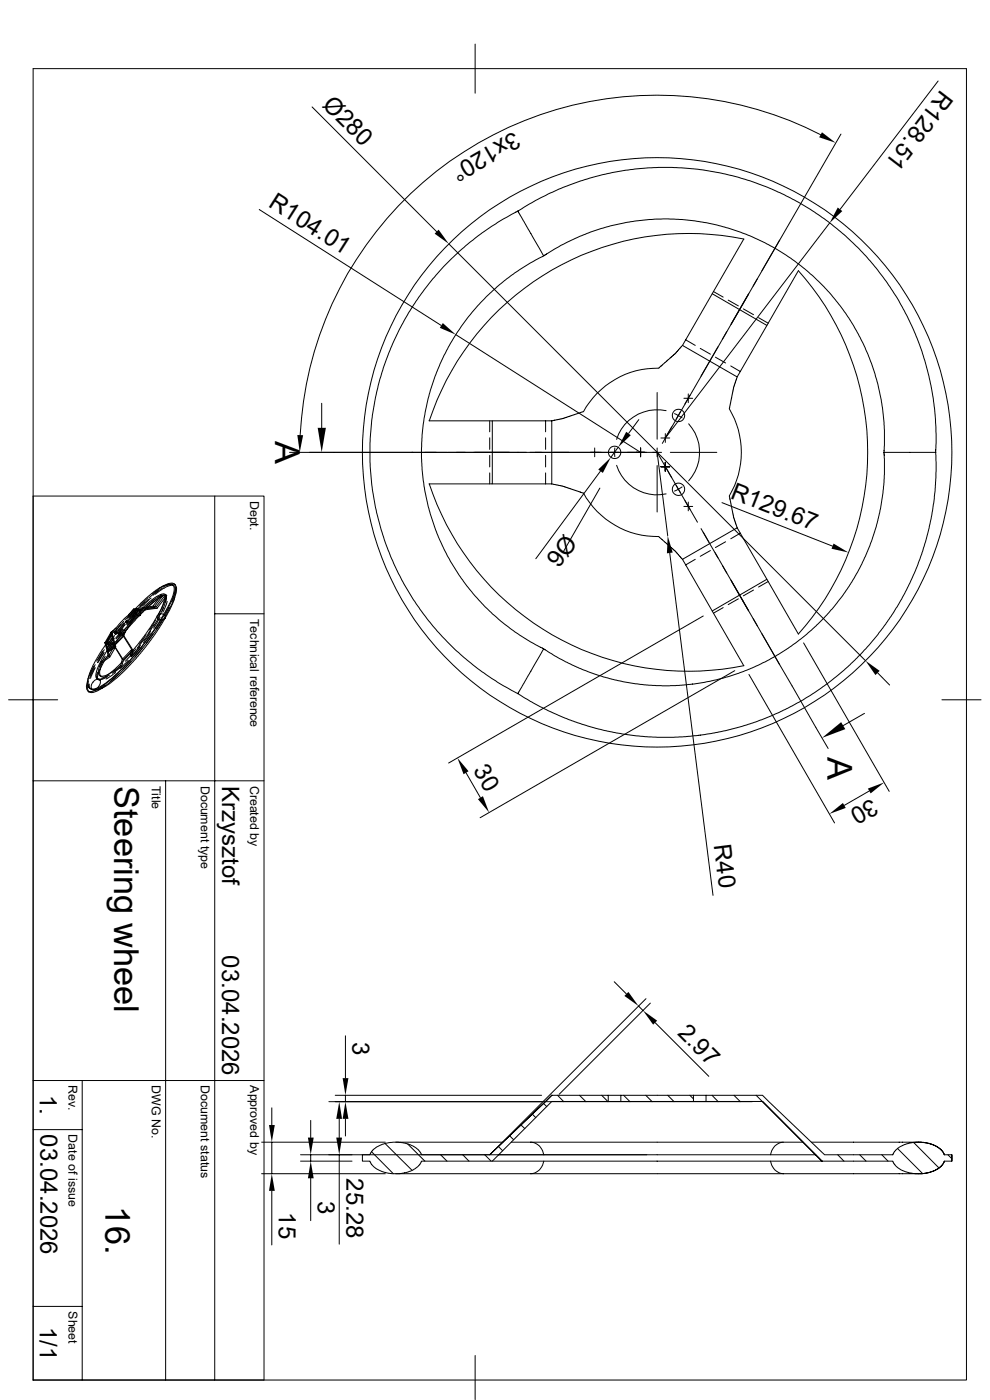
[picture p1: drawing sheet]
<svg xmlns="http://www.w3.org/2000/svg" width="210mm" height="297mm" viewBox="0 0 210 297" stroke-linecap="round" stroke-linejoin="round" font-family="sans-serif">
<g fill="none" stroke="#000" stroke-width=".21">
<path d="M7 14.6h198v278.2h-198zM100.8 9.4v10.4M199 17.2l-20.8 27.2M66.2 22.7l26.4 26.4M174.1 28.6a75.8 75.8 0 0 0-110.4 63.7M178.4 28.4l-37.9 65.7M55 44.4l38.6 24.6M95.2 51.7l88.4 88.5M109.9 44.8l-5.2 3a57.4 57.4 0 0 0 5.2 99.4M109.9 44.8l5.5 9.5 5.1-3 2.5-1.2 4.6-1.6 5.4-1.3 6-.7 5.7 .1 2.7 .3 4.7 .9 6.2 1.9 4 1.8 2.5 1.4 4.6 3.1 4.3 3.7 2.2 2.3 2.3 2.8 2.9 4.3 2.4 4.6 2.1 5.7 1.3 5.4 .6 4.8 .1 11.1-.3 3.8-.5 3.5-.9 3.7-1 3.2-1.3 3-2.9 5.5-2 3-2.2 2.8-4.4 4.5-4.9 3.8-2.6 1.6-3.9 2.1-3 1.3-3.1 1-3.9 1-2.4 .4-6.3 .6-4.3-.1-2.8-.3-2.8-.5-4-1-3.4-1.1-3.3-1.4-2.7-1.4-3.3-2M109.9 44.8l.4-.3a57.4 57.4 0 0 1 88.2 51.5M115.4 54.3l-5.2 2.9-4.2 3.2-2.7 2.4-1.9 2-3.5 4.4-3.2 5.1-2.4 5.5-1 3.1-.7 2.7-.6 3.2-.5 3.5-.1 2.9 .1 4.4 .5 3.6 .8 4.3 1.9 5.7 2.8 5.8 3.6 5.3 2.5 3.1 2.9 2.9 4.7 3.7 3.4 2.2 2.8 1.5-5.5 9.5"/>
<path d="M157.8 50.7l-6.7 11.6 11.6 6.7 6.7-11.6M157.8 50.7a57.9 57.9 0 0 0-66.7 38.6M169.4 57.4a57.9 57.9 0 0 1 0 77.1M176 47.3l-34.9 45.6M96.7 71l39.2 25M144.8 73.3l-1.7 1.8-3.3 2.9a18.4 18.4 0 0 0-16.1 9.3l-4.3 1.5-2.3 .5M145.5 72.1l2 1.2M148.5 73.9l2.2 1.2M151.1 62.3l-6.3 11M151.3 61.8l2.1 1.2M151.8 75.8l2.1 1.2M152.3 73.6l-3.6 6.2"/>
<path d="M154.5 63.7l2.1 1.2M155 77.6l2.1 1.2M156.4 80l-.8 2.2-.9 4.4a18.7 18.7 0 0 1 0 18.8l.9 4.4 .8 2.2M157.7 65.5l2.2 1.3M158.8 62.3l-3.7 6.5M160.9 67.4l2.1 1.2M162.7 69l-6.3 11-11.6-6.7M61.4 96h75.8M68.2 85.6v5.2M91 89.3h13.4v13.4h-13.4M103.9 89.3v2.3M103.9 92.9v2.4"/>
<path d="M103.9 96.6v2.5M104.4 89.3h12.7v13.4M115.7 89.3v2.3M115.7 92.9v2.4M115.7 96.6v2.5M126.2 95v1.9M127.4 99.9l-13.7 18.6M130.4 95v1.9M130.8 98.7a9 9 0 0 0 10.5 6.1M131.1 94.9l-1.5 2.1M134.2 96h5.2l2.6 4.5M135.5 89l-2.2 2.9"/>
<path d="M135.9 95v1.9M138.5 96h1.8M139.4 96l2.2 17.7M139.4 83.3v9.9M139.4 95v1.9M139.4 98.8v9.8M140.2 92.9h1.9M141.1 92v1.9M141.1 98.1v1.8M141.3 87.1a9 9 0 0 0-10.5 6.1M141.4 99.4l6.6 11.4M142.1 99h-1.9"/>
<path d="M142.2 96h9.9M142.5 90.6l-1.1 1.9M143.1 87.8l1.6 .8M144.4 87.3l-1 1.6M145.1 84.5h1.8M146 83.6v1.8M146.1 89.9a9.1 9.1 0 0 1 0 12.1M146.4 83.8l-1.1 1.9M187.5 96h11M198.5 96l.1 4-.2 4.1-.6 4.3-.7 3.6-1.4 4.9-1 2.8-2.8 6.2-1.6 2.9-2.4 3.6-1.6 2.2-3.8 4.3-2.7 2.6-3.6 3-5.8 4-5.1 2.6-3.7 1.6-4.2 1.4-3.5 .9-4.3 .8-3.3 .4-3.4 .2h-3.5l-4.3-.3-4.4-.6-3.7-.8-3.6-1.1-3.5-1.2-3.5-1.6-3.9-2-2.6-1.6M7 105.2h49v187.6h-49M45.6 105.2v187.6"/>
<path d="M91.1 102.7a57.9 57.9 0 0 0 66.7 38.5M103.9 100.3v2.4M104.4 102.7h12.7M115.7 100.3v2.4M117.1 102.7l2.3 .4 4.3 1.5a18.5 18.5 0 0 0 16.1 9.3l3.3 2.9 1.7 1.9M127.3 103.5l-7.8 13.6M142.1 117.3l9.2 72.6M144.7 103.3l-1.6 .9M145.1 107.4h1.8M146 106.5v1.9M147.5 118.7l-2 1.1M148.7 112.1l10 17.3"/>
<path d="M149.2 112.9l1.2 2.2M150.7 116.8l-2.2 1.2M153.2 106.6l23.4 9.3M153.9 114.9l-2.1 1.3M156.4 112l-11.6 6.7 6.3 10.9M156.4 112l6.3 10.9M157.1 113.1l-2.1 1.2M21.8 138.1l-1.3 2.2M22 138.5l-1.3 2.1M22.1 138.4l-1.3 2.1M22.1 137.8l-1.3 2.2M22.3 136.4h.1"/>
<path d="M22.3 136.4l.1 .3M22.3 136.4l.2 .2M22.3 139.2l-1.1 2.2M22.4 136.7l.6 2.6M22.5 136.6l.6-.3 .1 .6-.3-.2M22.5 136.6l.8 2.8M22.5 136.6h.1M22.7 138.1l.3 .2M22.9 138.9l-1.8 3.4-.4 1.1v.6M22.9 136.1v.4l.1 .2 .9-.4M23 139.3l-1.5 1M23 138.3l1.6-1.1-1.3 2.2-1.6 1.1"/>
<path d="M23.1 136.3l-.3-.2-.5 .3M23.5 134.2l.3 .2-1.3 2.2M23.5 134.2l.1 .3-1.2 2.2M23.5 134.2l.3 .2M23.5 134.2h.1M23.5 134.2l-1.2 2.2M23.6 134.5l.7 2.5M23.8 134.4l.8 2.8M23.8 137.2l-.8 1.1M23.8 136.4l-2.2 3.4-.8 1.7-.5 1.7 .1 .5 .3 .4M23.9 136.5l-1.2 1.6 1.6-1.1M23.9 134.7l-2.3 3.2-2.4 4.4-.6 2.3v.7l.2 .5"/>
<path d="M24 135.1l-1.5 2M24 136.6h.2v.3M24 136.6l-.5 .3-.3-.1M24 136.7l.2 .2M24 136.7h.1M24.1 136.5l-.2-.1 .1 .3M24.1 135.4l-1.5 2.1M24.2 137l1.8 2.9M24.2 136.9l2 3.1M24.3 137l-1.3 2.3M24.3 135.4l-1.5 2M24.3 134.4l.2 .2"/>
<path d="M24.3 134.8l-1.5 2M24.4 136.1l-1.4 2.1M24.4 134.1l.2-.2-.3 .5zM24.7 133.9l.2 .2M24.8 133.5l-.3-.2-1 .9M24.8 134.2l.1-.1-.1 .2-.3 .3zM25.1 135.9l-1.5 2M25.1 134.6l.3 .2M25.3 134.3l.2-.2-.4 .4zM25.5 134.1l.2 .2M25.6 132.4l-1.8 2M25.6 134.3h.1v.2l-.3 .3z"/>
<path d="M26 139.9l-.4 1.3M26 134.7l.2 .3-2 2-.2-.3zM26.1 133.4l-1.5 2M26.1 134.2l-1.5 2M26.2 135l1.7 2.8M26.2 133.6l-1.6 2M26.2 131.8l-1.5 1.9M26.2 134.8l-2 2.1-.2-.2M26.2 134.8l2 3.1M26.3 132.2l-1.6 1.9M26.4 132.5l-1.6 2M26.6 132.5l-1.6 1.9"/>
<path d="M26.6 132l.2 .2M26.7 132l-1.6 1.9M26.7 133.2l-1.6 1.9M26.7 133.9l-.3-.2-.3 .7-.1 .3 .2 .1M26.7 133.9l-.5 .9M26.8 131.7l.2-.2-.4 .5zM27 131.5l.2 .2M27.1 131.8l.2-.1-.5 .5zM27.3 130.5l-1 .8-1.7 2M27.6 139.1l.3 .2M27.8 132.2l-.9 1.1M27.9 137.8l-.3 1.3"/>
<path d="M27.9 137.8l-1.9 2.1M28.2 130.6l-.6 1.4-1.2 1.7M28.2 130.6l.2 .2M28.2 137.9l-2 2.1-.3 1.4-1.6 1.2M28.2 137.9l-.3 1.4M28.3 138.5l-1.7 1.8M28.3 129.2l-1 1.2 .2 .2M28.3 129.2h.1M28.3 129.2h.4l.8 .1zM28.3 129.2l.3 .2M28.4 130.8l-1.5 1.7M28.4 130.8l-.5 1.3-1.2 1.8"/>
<path d="M28.6 129.4l-1.1 1.2-1 .9M28.6 129.4l.3 .9M28.6 129.4l.7 .2M28.7 129.4l-1.6 1.8M28.8 137.7l-1.2 1.4M28.9 129.7l-1.7 1.9M28.9 130.3l-.5 .5M29 129.4l-.8 1.2M29 129.4l.3 .2zM29.2 130.5l.9-1-3.1 3.2M29.2 129.2l-1.7 1.8M29.2 129.2a.33 .33 0 0 0-.6 .1v.1"/>
<path d="M29.3 129.6l-.9 1.2M29.7 130.5l.1-.4-.4-.7-2 2.2M29.7 130.5l-.2 .1a.49 .49 0 0 0-.8 .3l-1.2 1.4M29.7 137.3l-1.6 1.9M29.7 130.5l-3.9 4.4M29.8 136.9l-1.9 2.4M30 129.2l-1.4 .2M30.2 137.5l-1.5 1.9M30.6 129.5l-2.8 2.7M30.6 135.6l-1.5 1.9M30.7 128.9l-.6 .6M30.7 127.6l-1.5 1.6"/>
<path d="M31 134.7l-1.5 2M31.2 128.8l-.6 .6M31.4 126.8l-1.8 1.7M31.5 127.1l-1.8 1.7M31.9 134.3l-1.5 2M32 133.9l-1.5 2M32 126.9l-1.8 1.7M32.4 128.6l-3.7 .6M32.5 134.5l-1.5 1.9M32.6 128.9l-1.4 .2M32.7 132.5l-1.4 2.1M33 127.1l-2 1.6"/>
<path d="M33 131.5l-1.3 2.1M33.1 128.7l-3.6 .6M33.3 129l-4 .6M33.4 130.6h.1M33.4 131.2v.2M33.6 125.2l-1.9 1.6M33.7 131.4l-1.1 1.9M33.7 130.4l-.3 .3M33.7 131.4h.1M33.8 126.8l-2.6 2M33.8 126.8l-1.8 1.4-2.3 2.3M33.8 126.8l.7-.4-1.9 2.5 .7 .1"/>
<path d="M33.9 130.6l-1.3 2.2M34 131l-.3 .4M34.2 126.2l.3 .2M34.2 126.2l-1.8 2.4 .7 .1 1.9-2.3 .2 .2M34.2 126.2a14.7 14.7 0 0 0-3.5 2.7M34.4 128.8l-.8 1.6 .5-.2 .6 .1M34.4 124.8l-1.9 1.5M34.5 131.3l-1.3 2.1M34.7 128.9l-1.2 2.3-.2-.2 .1-.4-2.8 4.4-3.5 4.2-2.5 2.6-1.6 1.3-1.3 .8-.7 .2M34.7 130.3l-3 4.7-2.8 3.6-2.6 2.8-2.5 2.4-2.1 1.6-1.4 .7h-.9M34.8 124.2l-2.5 1.8M34.8 124.3l.9-.5a1.04 1.04 0 0 1 1.2 .1 1.04 1.04 0 0 1 .3 1.3 28 28 0 0 1-5.1 9.3l-3 3.8a34.5 34.5 0 0 1-8.9 8.2 1.08 1.08 0 0 1-1.8-.5l-.1-.4 .4-1.6"/>
<path d="M34.9 126.4l-.1 1-.4 1.4M35 131.1l-.2 .2a.97 .97 0 0 1-1.1 .1M35 131.1l-1.7 2.9-2 2.7-4 4.7-2.1 2.1-2.3 1.8-1.6 .9-1.2 .2M35 131.1h.1M35.2 126.2l-.4-.2h-.5l-1.2 .6-2.1 1.6-2.1 2.1M35.2 126.2l.1 .8-.2 .8M35.2 126.2l-.5 .1-.9 .5M35.2 126.2v.7l-.3 .9-1.5 2.8M35.2 126.6l-.3 1.7-.5 1.2M35.2 126.6l-1.9 2.4M35.4 126.4l-.7-.2-1.1 .5M35.5 127.6l-1 2.3"/>
<path d="M35.9 128.8l-.6 1.1a.92 .92 0 0 0-.2 1.1l-.1 .1M36.5 124h-.8l-.6 .1-2.5 1.5-2.7 2.3-2.8 3M36.5 124h-.6l-1.4 .6M36.5 124l.2 .2 .3 .5-.2 1.2-.7 1.9-1.4 2.5M36.8 124.2h-.6l-.8 .2-1 .6-1.4 1.1M36.9 123.8l.3 .2a1.61 1.61 0 0 0-1.7 .2M37 124.5l.3 .7-.1 1M37.1 126.6l-.8 2.2-1.3 2.3M37.2 124.1a2.19 2.19 0 0 1 0 2.3 48 48 0 0 1-9.9 14.5 24.6 24.6 0 0 1-7.1 5.9 1.26 1.26 0 0 1-1.3 0M37.2 125.3l-.3 1.3-.5 1.1M45.6 130.2h10.4M149.2 130.7l-54 31.2"/>
<path d="M153.4 128.9l-2.1 1.2M155.1 123.1l3.7 6.5M156.6 127l-2.1 1.3M157.6 127.5l18.1 31.3M159.8 131.2l.9 1.6M159.9 125.2l-2.2 1.2M161.6 134.5l3.8 6.5M163 123.4l-2.1 1.1M169.4 134.5l-6.7-11.6-11.6 6.7 6.7 11.6M170.5 136.4l18.1 31.5M1.8 148.5h10.4M18.7 145.1a1.79 1.79 0 0 0 .2 1.7l-.3-.2"/>
<path d="M18.8 144.4l-.1 1 .1 .4M18.8 145.8l.3 .2 .3 .1M18.9 145.1l.1 .8 .2 .3 .5 .1M19.4 146.3h.5M19.7 144.7l-.4 .8 .1 .6M19.9 141.4l-1.2 2.6M20.1 141.7l-1.1 2.2M20.2 141l-1.1 2.3M20.2 141.6l-1 2.3M20.7 144.1h.3M20.7 144.1h.1M20.7 142.6l-.1 1.2 .1 .3 .5 .2"/>
<path d="M21 144.1l-.9 .2-.4 .4M21 144.1h.1M21.2 143.3l.2 .2M21.2 144.3h.1M21.2 144.3a1.84 1.84 0 0 1-.9 1.9l-.6 .1M21.5 140.3l.2 .2M21.5 140.3l-.6 2a.92 .92 0 0 0 .4 1.1 .92 .92 0 0 0 1.1-.1l1.3-.7 1.9-1.4M21.7 140.5a3.3 3.3 0 0 0-.4 2.9 1.32 1.32 0 0 0 1.9-.1M22.4 145.3l-1.6 .9-.7 .2-.4-.1M22.8 143.6l-1.1 .5h-.7M24.5 142.7l-2 1.4M25.2 143l-1.8 1.6"/>
<path d="M25.6 141.2l.3 .2M25.7 141.2l-1.9 1.6M27.2 140.1l-1.8 1.8M27.8 140.3l-1.7 1.8M155.9 142.3l-54 31.2M158.9 143.1l18.1 31.5M183.4 151.3l-4.5 2.6M186.2 142.7l2.5 2.6M199.8 148.5h8.3M7 165.7h49M35.1 165.7v127.1M98.8 163.9l3.1 5.3"/>
<path d="M184.4 167.8l-5.3 3.1M73.3 219.8v8.9M130.3 208.3l2.6 2.6M135.5 213.4l.9 1M137 211.9l-31.5 31.6M138 212.8l-19.4 19.4M139 217l11.4 11.3M7 239.6h10.4M7 229.2h49M17.4 229.2v63.6M57.7 235v3.7M65.9 237.7v3.6"/>
<path d="M69.8 233.7h89.8M71.1 232.4h43.8M72 237.4v3.9M73.3 232.4v1.3M73.3 237.4v3.6M110.5 238.7l.8 .7M112.9 236.4l.8 .7M115.3 234.1l.7 .7M117.1 232.4l-13.2 12.6M117.1 232.4h.1M118.3 232.4l1.3 1.3M122.9 232.4l1.4 1.3"/>
<path d="M127.6 232.4l1.4 1.3M129 232.4h2.7M129 233.7h2.7M131.7 232.4h15.4v1.3h-15.4zM132.3 232.4l1.3 1.3M137 232.4l1.3 1.3M141.6 232.4l1.4 1.3M146.3 232.4l.8 .7M147.1 233.7h2.7M147.1 232.4h2.7M151 232.4l1.4 1.3M155.7 232.4l1.4 1.3"/>
<path d="M160.4 232.4l14 13.9M161.8 233.7l12.6 12.6M55.5 242.3h26.2M55.5 249h26.2M57.7 242.3v6.7M57.7 252.6v11.5M63.8 246.3h10.9M63.8 245h73.4M65.9 245v1.3M65.9 250v9M72 245v18.9M76.9 245h1.6l.4-.8 .9-.8 1.8-.8 1.7-.3 1.7 .1 2 .4 1.6 1 .8 1.2h14.5l13.2-12.6h11.9v1.3h-11.9l-12.7 12.6h-15l-.3 .7-.5 .6-1.6 .9-1.9 .5h-2l-2-.4-1.1-.6-1.1-.9-.4-.8h-1.6z"/>
<path d="M78.8 244.3l4.6 4.7M81.7 242.6l5.7 5.7M83.9 242.3h22.8M83.9 249h28.7M86.5 242.7l3.6 3.6M93.5 245l1.3 1.3M98.2 245l1.3 1.3M102.8 245l1.4 1.3M104.4 246.3h70M105.7 243.2l.9 .9M108.1 241l.9 .8M108.5 242.3h4.1"/>
<path d="M112.6 242.3a3 3 0 0 1 2.8 2.7M112.6 242.3h57.7M112.6 249h53.6M115.4 246.3a3 3 0 0 1-2.8 2.7M163.4 246.3a3 3 0 0 0 2.8 2.7M166.2 242.3a3 3 0 0 0-2.8 2.7M172.1 242.3l23.8 .1 1.6 .3 1.3 .5 1 .9 .5 .9M173.1 245h-67.4M177.7 245l1.3 1.3M182.4 245l1.3 1.3M187.1 245l1.3 1.3M190.4 243.6l5.3 5.4"/>
<path d="M193.8 242.4l5.4 5.4M200.3 245l-.4-.9-1.4-1-1.4-.5-1.6-.3-2 .1-1.9 .6-1.5 .9-.7 1.1h-14.5l-13.1-12.6h-12v1.3h12l12.6 12.6M200.3 246.3l-.7 1.2-1.2 .8-1.4 .5-1.3 .2h-29.5M200.3 245h1.6v1.3h-1.6l-.5 1-.8 .6-1.7 .8-1.7 .3h-1.9l-2.3-.7-1.1-.7-.7-.8-.2-.5h-15M201.1 245l.8 .8M201.9 245v1.3M7 277.2h10.4M100.8 287.6v9.3"/>
<circle cx="130.4" cy="96" r="1.32"/>
<circle cx="139.4" cy="96" r="62.5"/>
<circle cx="143.9" cy="88.2" r="1.32"/>
<circle cx="143.9" cy="103.8" r="1.32"/>
</g>
<g fill="#000">
<path d="M174.4 28.1l2.9 2.2-3.5-1.2zM93 48.7l2.2 3-3-2.1zM177.7 44l1 .8-2.7 2.5zM93.9 68.5l2.8 2.5-3.4-1.4zM63.1 92.3h1.2l-.7 3.7zM67.4 90.8h1.7l-.9 5.2zM132.8 91.6l1 .7-2.7 2.6zM126.9 99.6l2.7-2.6-1.7 3.3zM141.6 113.7l1.1 3.5-1.2 .2zM176.8 115.3l3.2 1.9-3.6-.8zM174.4 156.5l4-3.3 .9 1.5zM183.6 140.2l3 2.1-.9 .9z"/>
<path d="M97 160.8l2.4 2.8-1.1 .7zM101.4 169.5l1-.6 1.4 3.5zM175.9 172.7l2.9-2.4 .6 1.1zM184.1 167.3l3.5-1.3-2.9 2.3zM133.3 210.4l2.2 3-3-2.1zM136.4 214.4l3 2.1-.8 .9zM57.1 238.7h1.2l-.6 3.6zM72 233.7l.6 3.7h-1.3zM73.3 233.7l.6 3.7h-1.2zM72.7 228.7h1.2l-.6 3.7zM57.7 249l.6 3.6h-1.2zM65.3 241.3h1.2l-.6 3.7z"/>
<path d="M65.9 246.3l.6 3.7h-1.2zM71.3 241.3h1.3l-.6 3.7z"/>
</g>
<g font-size="7.3">
<text x="58.4" y="93.5" transform="rotate(90 58.4 93.5)">A</text>
<text x="175.5" y="160.6" transform="rotate(90 175.5 160.6)">A</text>
<text x="24.2" y="166.7" transform="rotate(90 24.2 166.7)">Steering wheel</text>
<text x="22.4" y="255.9" transform="rotate(90 22.4 255.9)">16.</text>
</g>
<g font-size="5.1">
<text x="68.2" y="22.4" transform="rotate(45 68.2 22.4)">Ø280</text>
<text x="199.6" y="19" transform="rotate(127 199.6 19)">R128.51</text>
<text x="109.1" y="27.7" transform="rotate(150 109.1 27.7)">3x120°</text>
<text x="56.7" y="43.7" transform="rotate(32 56.7 43.7)">R104.01</text>
<text x="154.7" y="105.6" transform="rotate(22 154.7 105.6)">R129.67</text>
<text x="119.7" y="113" transform="rotate(126 119.7 113)">Ø6</text>
<text x="47.1" y="166.7" transform="rotate(90 47.1 166.7)">Krzysztof</text>
<text x="100.3" y="163.4" transform="rotate(60 100.3 163.4)">30</text>
<text x="185" y="169.2" transform="rotate(150 185 169.2)">30</text>
<text x="151.4" y="179.3" transform="rotate(83 151.4 179.3)">R40</text>
<text x="47.1" y="202.7" transform="rotate(90 47.1 202.7)">03.04.2026</text>
<text x="74.8" y="221" transform="rotate(90 74.8 221)">3</text>
<text x="143.6" y="219.4" transform="rotate(45 143.6 219.4)">2.97</text>
<text x="8.4" y="232.3" transform="rotate(90 8.4 232.3)">1.</text>
<text x="8.6" y="240.7" transform="rotate(90 8.6 240.7)">03.04.2026</text>
<text x="73.5" y="249.9" transform="rotate(90 73.5 249.9)">25.28</text>
<text x="59.2" y="257.2" transform="rotate(90 59.2 257.2)">15</text>
<text x="67.4" y="254.9" transform="rotate(90 67.4 254.9)">3</text>
<text x="8.4" y="281.4" transform="rotate(90 8.4 281.4)">1/1</text>
</g>
<g font-size="2.6">
<text x="53.1" y="106.3" transform="rotate(90 53.1 106.3)">Dept.</text>
<text x="53.1" y="131.3" transform="rotate(90 53.1 131.3)">Technical reference</text>
<text x="32.2" y="166.7" transform="rotate(90 32.2 166.7)">Title</text>
<text x="42.6" y="166.7" transform="rotate(90 42.6 166.7)">Document type</text>
<text x="53.1" y="166.7" transform="rotate(90 53.1 166.7)">Created by</text>
<text x="14.5" y="230.2" transform="rotate(90 14.5 230.2)">Rev.</text>
<text x="32.2" y="230.2" transform="rotate(90 32.2 230.2)">DWG No.</text>
<text x="42.6" y="230.2" transform="rotate(90 42.6 230.2)">Document status</text>
<text x="53.1" y="230.2" transform="rotate(90 53.1 230.2)">Approved by</text>
<text x="14.5" y="240.7" transform="rotate(90 14.5 240.7)">Date of issue</text>
<text x="14.5" y="278.2" transform="rotate(90 14.5 278.2)">Sheet</text>
</g>
</svg>
